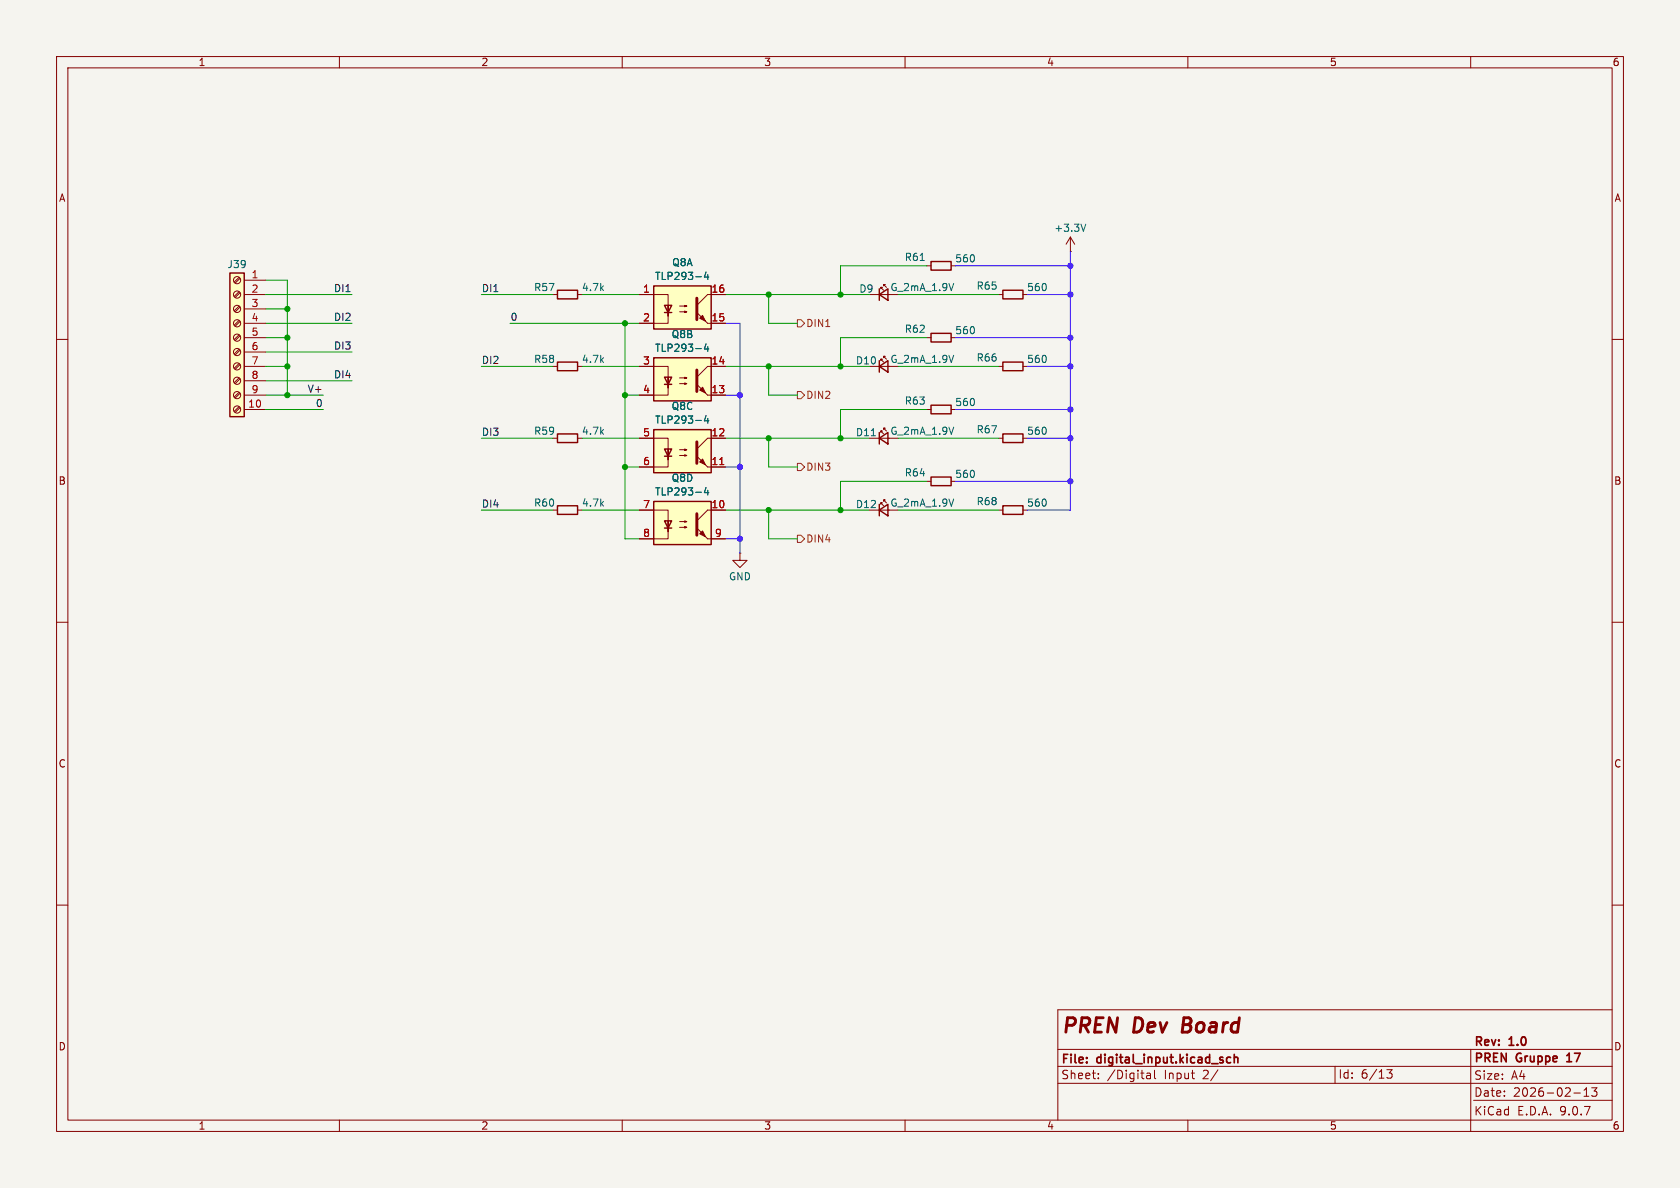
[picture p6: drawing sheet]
<svg xmlns="http://www.w3.org/2000/svg" width="297mm" height="210mm" viewBox="0 0 297 210" stroke-linecap="round" stroke-linejoin="round" font-family="sans-serif">
<path d="M0 0h297v210h-297z" fill="#f5f4ef" stroke="#f5f4ef" stroke-width=".18"/>
<g fill="none" stroke="#840000" stroke-width=".18">
<path d="M10 10h277v190h-277zM12 12h273v186h-273zM60 10v2M110 10v2M160 10v2M210 10v2M260 10v2M97.8 52.1h.8M102.1 52.1h.8M163.8 47h.8M168.1 47h.8M10 60h2"/>
<path d="M285 60h2M97.8 90.2h.8M102.1 90.2h.8M10 110h2M285 110h2M10 160h2M285 160h2M285 178.5h-98v19.5M60 198v2M110 198v2M160 198v2M187 188.5h98"/>
<path d="M187 191.5h98M187 185.5h98M194.2 190.6v.1M194.2 189.8v.1M202.7 190.5l.2 .2 .5-.1M202.7 189.8h.6l.1 .9M203.4 190.1h-.5l-.2 .2M204.1 189.2v1.3l.2 .2M210 198v2M236 188.5v3M245.2 189.1h.9l-.5 .6 .4 .1v.7l-.2 .1-.6-.1M260 185.5v14.5"/>
<path d="M260.5 194.5h24.5M278.2 193.2h1.2M280 193.8h.9M280 192.7l.5-.4v1.5M281.4 192.3h.9l-.5 .6 .4 .1v.7l-.2 .1h-.4l-.2-.1"/>
</g>
<path d="M209.3 179.9l-.3 2.6h1" fill="none" stroke="#840000" stroke-width=".51"/>
<path d="M218.2 186.4v1.5M218.2 187l.2-.1 .4 .1v.9M277 187.7h.8M277.1 186.5l-.1 .1" fill="none" stroke="#840000" stroke-width=".3"/>
<path d="M98.6 51.3h3.5v1.5h-3.5zM164.6 46.2h3.5v1.6h-3.5zM98.6 89.4h3.5v1.5h-3.5z" fill="none" stroke="#840000" stroke-width=".25"/>
<path d="M162.7 46h.7" fill="none" stroke="#006464" stroke-width=".18"/>
<path d="M115.6 63.2h10.1v7.7h-10.1z" fill="#ffffc2"/>
<path d="M164.6 58.9h3.5v1.6h-3.5zM115.6 63.2h10.1v7.7h-10.1zM117.5 66.7h1.2l-.6 1.2zM117.5 67.9h1.2M164.6 71.6h3.5v1.6h-3.5z" fill="none" stroke="#840000" stroke-width=".25"/>
<g fill="none" stroke="#840000" stroke-width=".18">
<path d="M163.8 59.7h.8M168.1 59.7h.8M189.2 44.5h.1M189.2 41.9l-.7 1.3M189.2 41.9l.8 1.3M189.2 41.9v2.6M113 64.8h5.1v3.8v-1.9M118.1 67.9v2h-5.1M120.1 66.8h1.3l-.4 .1v-.2l.4 .1M120.1 67.8h1.3l-.4 .1v-.2l.4 .1M125.1 69.9h3.2M128.3 64.8h-3.2l-1.9 1.9"/>
<path d="M163.8 72.4h.8M168.1 72.4h.8"/>
</g>
<path d="M123.2 65.4v3.8" fill="none" stroke="#840000" stroke-width=".51"/>
<g fill="#840000" stroke="#840000" stroke-width=".18">
<path d="M124.2 68.5l.5 1-1-.5z"/>
<path d="M123.2 67.9l1.9 2z"/>
</g>
<path d="M192 39.6l-.5 1.3M124.8 60.8l-.3 .9h.8M125.1 61.3v.8" fill="none" stroke="#006464" stroke-width=".18"/>
<path d="M115.6 50.5h10.1v7.7h-10.1z" fill="#ffffc2"/>
<path d="M115.6 50.5h10.1v7.7h-10.1zM117.5 54h1.2l-.6 1.2zM117.5 55.2h1.2" fill="none" stroke="#840000" stroke-width=".25"/>
<path d="M113 52.1h5.1v3.8v-1.9M118.1 55.2v2h-5.1M120.1 54.1h1.3l-.4 .1v-.2l.4 .1M120.1 55.1h1.3l-.4 .1v-.2l.4 .1M125.1 57.2h3.2M128.3 52.1h-3.2l-1.9 1.9M130.8 97.8v1.3h1.3l-1.3 1.2-1.3-1.2h1.3M130.8 97.8h.1" fill="none" stroke="#840000" stroke-width=".18"/>
<path d="M123.2 52.7v3.8" fill="none" stroke="#840000" stroke-width=".51"/>
<g fill="#840000" stroke="#840000" stroke-width=".18">
<path d="M123.7 56.3l.5-.5 .5 1z"/>
<path d="M123.2 55.2l1.9 2z"/>
</g>
<path d="M124.8 48.1l-.3 .9h.8M125.1 48.6v.8" fill="none" stroke="#006464" stroke-width=".18"/>
<path d="M115.6 88.6h10.1v7.7h-10.1z" fill="#ffffc2"/>
<path d="M177.3 76.7h3.5v1.5h-3.5zM115.6 88.6h10.1v7.7h-10.1zM117.5 92.1h1.2l-.6 1.2zM117.5 93.3h1.2" fill="none" stroke="#840000" stroke-width=".25"/>
<path d="M176.5 77.5h.8M180.8 77.5h.8M113 90.2h5.1v3.8v-1.9M118.1 93.3v2h-5.1M120.1 92.2h1.3l-.4 .1v-.2l.4 .1M120.1 93.2h1.3l-.4 .1v-.2l.4 .1M125.1 95.3h3.2M128.3 90.2h-3.2l-1.9 1.9" fill="none" stroke="#840000" stroke-width=".18"/>
<path d="M123.2 90.8v3.8" fill="none" stroke="#840000" stroke-width=".51"/>
<g fill="#840000" stroke="#840000" stroke-width=".18">
<path d="M123.7 94.4l.5-.5 .5 1z"/>
<path d="M123.2 93.3l1.9 2z"/>
</g>
<path d="M124.8 86.2l-.3 .9h.8M125.1 86.7v.8" fill="none" stroke="#006464" stroke-width=".18"/>
<path d="M115.6 75.9h10.1v7.7h-10.1z" fill="#ffffc2"/>
<path d="M155.4 52.1l1.6-1v2zM155.4 51.1v2M115.6 75.9h10.1v7.7h-10.1zM117.5 79.4h1.2l-.6 1.2zM155.4 64.8l1.6-1v2zM155.4 63.8v2M117.5 80.6h1.2M164.6 84.3h3.5v1.6h-3.5zM177.3 89.4h3.5v1.5h-3.5z" fill="none" stroke="#840000" stroke-width=".25"/>
<g fill="none" stroke="#840000" stroke-width=".18">
<path d="M153.7 52.1h3.5M155.7 51.1v-.3h.3h-.3l.5 .5M156.2 50.5v-.2h.3h-.3l.5 .5M113 77.5h5.1v3.8v-1.9M120.1 79.5h1.3l-.4 .1v-.2l.4 .1M128.3 77.5h-3.2l-1.9 1.9M153.7 64.8h3.5M155.7 63.8v-.3h.3h-.3l.5 .5M156.2 63.2v-.2h.3h-.3l.5 .5M118.1 80.6v2h-5.1M120.1 80.5h1.3l-.4 .1v-.2l.4 .1M125.1 82.6h3.2"/>
<path d="M163.8 85.1h.8M168.1 85.1h.8M176.5 90.2h.8M180.8 90.2h.8"/>
</g>
<path d="M123.2 78.1v3.8" fill="none" stroke="#840000" stroke-width=".51"/>
<g fill="#840000" stroke="#840000" stroke-width=".18">
<path d="M124.2 81.2l.5 1-1-.5z"/>
<path d="M123.2 80.6l1.9 2z"/>
</g>
<path d="M127.2 82.1h.8" fill="none" stroke="#a90000" stroke-width=".18"/>
<path d="M168.6 50.1l-.4 1.3M124.8 73.5l-.3 .9h.8M125.1 74v.8M168.6 62.8l-.4 1.3" fill="none" stroke="#006464" stroke-width=".18"/>
<path d="M40.6 48.3h2.6v25.4h-2.6z" fill="#ffffc2"/>
<path d="M40.6 48.3h2.6v25.4h-2.6zM177.3 51.3h3.5v1.5h-3.5zM98.6 76.7h3.5v1.5h-3.5zM98.6 64h3.5v1.5h-3.5zM155.4 77.5l1.6-1v2zM155.4 76.5v2M177.3 64h3.5v1.5h-3.5zM155.4 90.2l1.6-1v2zM155.4 89.2v2" fill="none" stroke="#840000" stroke-width=".25"/>
<g fill="none" stroke="#840000" stroke-width=".18">
<path d="M42.3 49l-.9 .9M42.3 51.6l-.9 .8M42.3 54.1l-.9 .8M42.3 56.6l-.9 .9M42.3 59.2l-.9 .8M42.4 49.2l-.8 .8M42.4 51.7l-.8 .9M42.4 54.3l-.8 .8M42.4 56.8l-.8 .9M42.4 59.4l-.8 .8M43.2 49.5h3.8M43.2 52.1h3.8"/>
<path d="M43.2 54.6h3.8M43.2 57.2h3.8M43.2 59.7h3.8M113 52.1h2.6M113 57.2h2.6M125.7 52.1h2.6M125.7 57.2h2.6M176.5 52.1h.8M180.8 52.1h.8M42.3 61.7l-.9 .9M42.3 64.3l-.9 .8M42.3 66.8l-.9 .8"/>
<path d="M42.3 69.3l-.9 .9M42.3 71.9l-.9 .8M42.4 61.9l-.8 .8M42.4 64.4l-.8 .9M42.4 67l-.8 .8M42.4 69.5l-.8 .9M42.4 72.1l-.8 .8M43.2 62.2h3.8M43.2 64.8h3.8M43.2 67.3h3.8M43.2 69.9h3.8M43.2 72.4h3.8"/>
<path d="M97.8 64.8h.8M97.8 77.5h.8M102.1 64.8h.8M102.1 77.5h.8M113 64.8h2.6M113 69.9h2.6M113 77.5h2.6M125.7 64.8h2.6M125.7 69.9h2.6M125.7 77.5h2.6M153.7 77.5h3.5M155.7 76.5v-.3h.3h-.3l.5 .5"/>
<path d="M156.2 75.9v-.2h.3h-.3l.5 .5M176.5 64.8h.8M180.8 64.8h.8M113 90.2h2.6M113 95.3h2.6M113 82.6h2.6M125.7 90.2h2.6M125.7 95.3h2.6M125.7 82.6h2.6M153.7 90.2h3.5M155.7 89.2v-.3h.3h-.3l.5 .5M156.2 88.6v-.2h.3h-.3l.5 .5"/>
<circle cx="41.9" cy="59.7" r=".63"/>
<circle cx="41.9" cy="52.1" r=".63"/>
<circle cx="41.9" cy="49.5" r=".63"/>
<circle cx="41.9" cy="57.1" r=".63"/>
<circle cx="41.9" cy="54.6" r=".63"/>
<circle cx="41.9" cy="62.2" r=".63"/>
<circle cx="41.9" cy="64.8" r=".63"/>
<circle cx="41.9" cy="72.4" r=".63"/>
<circle cx="41.9" cy="69.8" r=".63"/>
<circle cx="41.9" cy="67.3" r=".63"/>
</g>
<path d="M124.8 48.1l-.3 .9h.8M125.1 48.6v.8M124.8 73.5l-.3 .9h.8M124.8 60.8l-.3 .9h.8M125.1 61.3v.8M125.1 74v.8M154 77h.8M168.6 75.5l-.4 1.3M124.8 86.2l-.3 .9h.8M125.1 86.7v.8M168.6 88.2l-.4 1.3" fill="none" stroke="#006464" stroke-width=".18"/>
<path d="M141 56.5h.6l.6 .7-.6 .6h-.6zM141 69.2h.6l.6 .7-.6 .6h-.6zM141 94.6h.6l.6 .7-.6 .6h-.6zM141 81.9h.6l.6 .7-.6 .6h-.6z" fill="none" stroke="#725600" stroke-width=".18"/>
<path d="M128.3 57.2h2.5v40.6M168.9 59.7h20.3M168.9 47h20.3M181.6 52.1h7.6M189.2 44.5v45.7h-7.6M128.3 69.9h2.5M168.9 72.4h20.3M181.6 64.8h7.6M181.6 77.5h7.6M128.3 95.3h2.5M128.3 82.6h2.5M168.9 85.1h20.3" fill="none" stroke="#330fff" stroke-width=".18"/>
<g fill="none" stroke="#009600" stroke-width=".18">
<path d="M47 52.1h15.2M47 57.2h15.2M47 59.7h3.8M47 49.5h3.8v20.4M47 54.6h3.8M85.1 52.1h12.7M90.2 57.2h22.8M102.9 52.1h10.1M110.5 57.2v38.1h2.5M128.3 52.1h25.4M135.9 52.1v5.1h5.1M158.7 52.1h17.8"/>
<path d="M163.8 47h-15.2v5.1M163.8 59.7h-15.2v5.1M47 64.8h3.8M47 69.9h10.1M47 72.4h10.1M47 62.2h15.2M47 67.3h15.2M85.1 64.8h12.7M85.1 77.5h12.7M102.9 64.8h10.1M102.9 77.5h10.1M110.5 69.9h2.5"/>
<path d="M128.3 64.8h25.4M128.3 77.5h25.4M135.9 77.5v5.1h5.1M135.9 64.8v5.1h5.1M158.7 64.8h17.8M158.7 77.5h17.8M163.8 72.4h-15.2v5.1M85.1 90.2h12.7M102.9 90.2h10.1M110.5 82.6h2.5M128.3 90.2h25.4M135.9 90.2v5.1h5.1"/>
<path d="M158.7 90.2h17.8M163.8 85.1h-15.2v5.1"/>
</g>
<path d="M127.2 82.1h.8" fill="none" stroke="#a90000" stroke-width=".18"/>
<g fill="#330fff" stroke="#330fff" stroke-width=".18">
<circle cx="189.2" cy="64.8" r=".46"/>
<circle cx="189.2" cy="72.4" r=".46"/>
<circle cx="189.2" cy="85.1" r=".46"/>
<circle cx="189.2" cy="77.5" r=".46"/>
<circle cx="189.2" cy="59.7" r=".46"/>
<circle cx="189.2" cy="52.1" r=".46"/>
<circle cx="189.2" cy="47" r=".46"/>
<circle cx="130.8" cy="69.9" r=".46"/>
<circle cx="130.8" cy="95.3" r=".46"/>
<circle cx="130.8" cy="82.6" r=".46"/>
</g>
<g fill="#009600" stroke="#009600" stroke-width=".18">
<circle cx="110.5" cy="69.9" r=".46"/>
<circle cx="110.5" cy="57.2" r=".46"/>
<circle cx="110.5" cy="82.6" r=".46"/>
<circle cx="148.6" cy="77.5" r=".46"/>
<circle cx="135.9" cy="77.5" r=".46"/>
<circle cx="135.9" cy="64.8" r=".46"/>
<circle cx="148.6" cy="64.8" r=".46"/>
<circle cx="148.6" cy="90.2" r=".46"/>
<circle cx="135.9" cy="90.2" r=".46"/>
<circle cx="148.6" cy="52.1" r=".46"/>
<circle cx="135.9" cy="52.1" r=".46"/>
<circle cx="50.8" cy="59.7" r=".46"/>
<circle cx="50.8" cy="64.8" r=".46"/>
<circle cx="50.8" cy="69.9" r=".46"/>
<circle cx="50.8" cy="54.6" r=".46"/>
</g>
<g font-size="3.5" fill="#840000">
<text x="187.5" y="183.3">PREN</text>
<text x="200.5" y="183.3">Dev</text>
<text x="210.1" y="183.3">Board</text>
</g>
<g font-size="2.1" fill="#840000">
<text x="260.5" y="185.3">Rev:</text>
<text x="266.9" y="185.3">1.0</text>
<text x="187.5" y="188.4">File:</text>
<text x="187.5" y="191">Sheet:</text>
<text x="194" y="188.4">digital_input.kicad_sch</text>
<text x="195.7" y="191">/Digital</text>
<text x="205.9" y="191">Input</text>
<text x="212.8" y="191">2/</text>
<text x="236.5" y="190.9">Id:</text>
<text x="240.6" y="190.9">6/13</text>
<text x="260.5" y="191.1">Size:</text>
<text x="260.5" y="188.2">PREN</text>
<text x="267.2" y="191.1">A4</text>
<text x="268.2" y="188.2">Gruppe</text>
<text x="277.7" y="188.2">17</text>
<text x="260.5" y="194.1">Date:</text>
<text x="260.5" y="197.4">KiCad</text>
<text x="267.5" y="194.1">2026-02-13</text>
<text x="268.2" y="197.4">E.D.A.</text>
<text x="275.8" y="197.4">9.0.7</text>
</g>
<g font-size="1.8" fill="#840000">
<text x="35" y="11.9">1</text>
<text x="85" y="11.9">2</text>
<text x="135" y="11.9">3</text>
<text x="185" y="11.9">4</text>
<text x="235" y="11.9">5</text>
<text x="285" y="11.9">6</text>
<text x="10.3" y="35.9">A</text>
<text x="285.3" y="35.9">A</text>
<text x="10.3" y="85.9">B</text>
<text x="285.3" y="85.9">B</text>
<text x="10.3" y="135.9">C</text>
<text x="285.3" y="135.9">C</text>
<text x="10.3" y="185.9">D</text>
<text x="285.3" y="185.9">D</text>
<text x="35" y="199.9">1</text>
<text x="85" y="199.9">2</text>
<text x="135" y="199.9">3</text>
<text x="185" y="199.9">4</text>
<text x="235" y="199.9">5</text>
<text x="285" y="199.9">6</text>
</g>
<g font-size="1.8" fill="#006464">
<text x="186.3" y="41.2">+3.3V</text>
<text x="40.1" y="47.6">J39</text>
<text x="118.7" y="47.3">Q8A</text>
<text x="159.9" y="46.3">R61</text>
<text x="168.8" y="46.6">560</text>
<text x="94.3" y="51.7">R57</text>
<text x="102.8" y="51.7">4.7k</text>
<text x="115.7" y="49.7">TLP293-4</text>
<text x="151.8" y="51.9">D9</text>
<text x="157.3" y="51.7">G_2mA_1.9V</text>
<text x="172.6" y="51.4">R65</text>
<text x="181.5" y="51.7">560</text>
<text x="118.6" y="60">Q8B</text>
<text x="159.9" y="59">R62</text>
<text x="168.8" y="59.3">560</text>
<text x="94.3" y="64.4">R58</text>
<text x="102.8" y="64.4">4.7k</text>
<text x="115.7" y="62.4">TLP293-4</text>
<text x="151.2" y="64.6">D10</text>
<text x="157.3" y="64.4">G_2mA_1.9V</text>
<text x="172.6" y="64.1">R66</text>
<text x="181.5" y="64.4">560</text>
<text x="159.9" y="71.7">R63</text>
<text x="168.8" y="72">560</text>
<text x="94.3" y="77.1">R59</text>
<text x="102.8" y="77.1">4.7k</text>
<text x="115.7" y="75.1">TLP293-4</text>
<text x="118.6" y="72.7">Q8C</text>
<text x="151.2" y="77.3">D11</text>
<text x="157.3" y="77.1">G_2mA_1.9V</text>
<text x="172.6" y="76.8">R67</text>
<text x="181.5" y="77.1">560</text>
<text x="94.3" y="89.8">R60</text>
<text x="102.8" y="89.8">4.7k</text>
<text x="115.7" y="87.8">TLP293-4</text>
<text x="118.6" y="85.4">Q8D</text>
<text x="157.3" y="89.8">G_2mA_1.9V</text>
<text x="159.9" y="84.4">R64</text>
<text x="168.8" y="84.7">560</text>
<text x="172.6" y="89.5">R68</text>
<text x="181.5" y="89.8">560</text>
<text x="151.2" y="90">D12</text>
<text x="128.8" y="102.8">GND</text>
</g>
<g font-size="1.8" fill="#a90000">
<text x="44.4" y="49.3">1</text>
<text x="44.4" y="51.8">2</text>
<text x="113.6" y="51.8">1</text>
<text x="125.7" y="51.8">16</text>
<text x="44.4" y="54.4">3</text>
<text x="44.4" y="56.9">4</text>
<text x="44.4" y="59.4">5</text>
<text x="113.6" y="56.9">2</text>
<text x="125.7" y="56.9">15</text>
<text x="44.4" y="62">6</text>
<text x="44.4" y="64.5">7</text>
<text x="113.6" y="64.5">3</text>
<text x="125.7" y="64.5">14</text>
<text x="44.4" y="67.1">8</text>
<text x="44.4" y="69.6">9</text>
<text x="113.6" y="69.6">4</text>
<text x="125.7" y="69.6">13</text>
<text x="43.8" y="72.1">10</text>
<text x="113.6" y="77.2">5</text>
<text x="125.7" y="77.2">12</text>
<text x="113.6" y="82.3">6</text>
<text x="125.7" y="82.3">11</text>
<text x="113.6" y="89.9">7</text>
<text x="125.7" y="89.9">10</text>
<text x="113.6" y="95">8</text>
<text x="126.3" y="95">9</text>
</g>
<g font-size="1.8" fill="#0f0f0f">
<text x="58.9" y="51.7">DI1</text>
<text x="85.1" y="51.7">DI1</text>
<text x="58.9" y="56.8">DI2</text>
<text x="90.2" y="56.8">0</text>
<text x="58.9" y="61.9">DI3</text>
<text x="85.1" y="64.4">DI2</text>
<text x="54.3" y="69.5">V+</text>
<text x="58.9" y="67">DI4</text>
<text x="55.7" y="72">0</text>
<text x="85.1" y="77.1">DI3</text>
<text x="85.1" y="89.8">DI4</text>
</g>
<g font-size="1.8" fill="#725600">
<text x="142.4" y="58">DIN1</text>
<text x="142.4" y="70.7">DIN2</text>
<text x="142.4" y="83.4">DIN3</text>
<text x="142.4" y="96.1">DIN4</text>
</g>
</svg>
